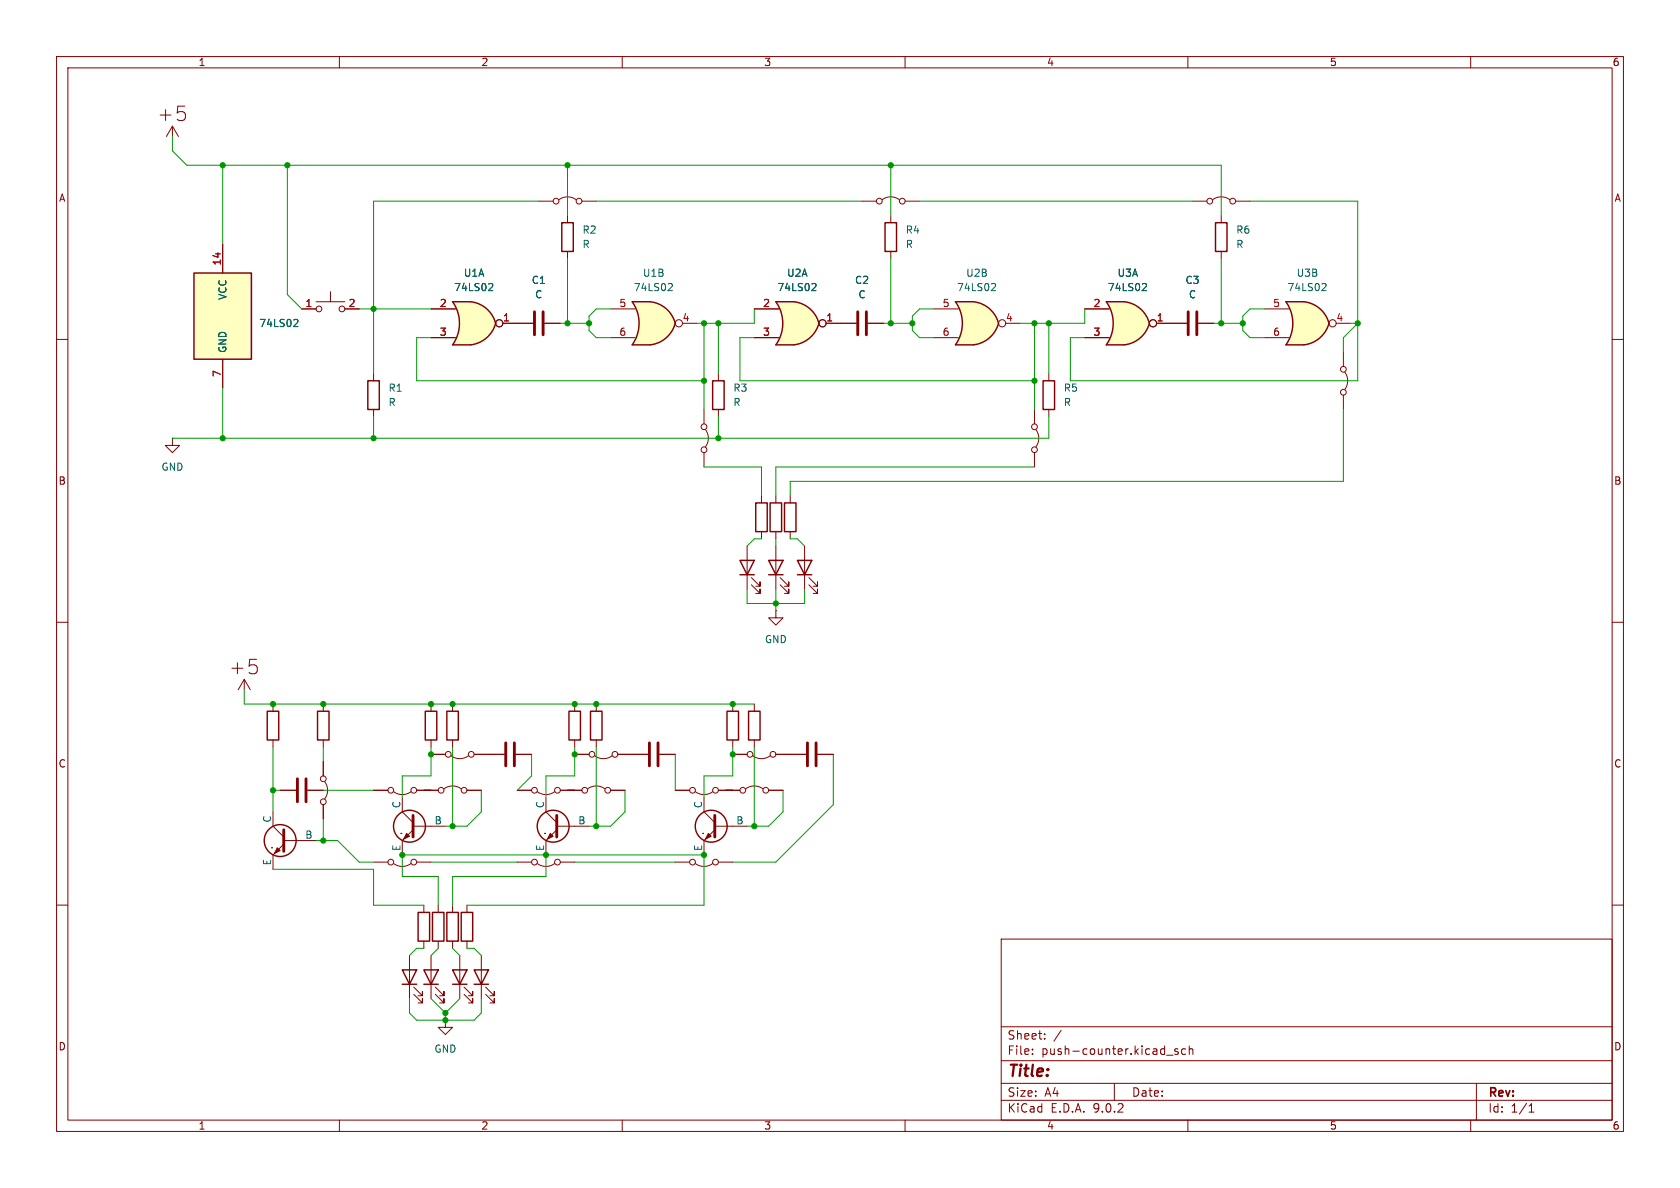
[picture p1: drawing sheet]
<svg xmlns="http://www.w3.org/2000/svg" width="297mm" height="210mm" viewBox="0 0 297 210" stroke-linecap="round" stroke-linejoin="round" font-family="sans-serif">
<g fill="none" stroke="#840000" stroke-width=".18">
<path d="M10 10h277v190h-277zM12 12h273v186h-273zM60 10v2M110 10v2M160 10v2M210 10v2M260 10v2M148.6 57.2h2.8M153.4 57.2h2.8M10 60h2M124.5 72.4v2.5M124.7 75.9a2.54 2.54 0 0 1 0 3.1"/>
<path d="M182.9 72.4v2.5M183.1 75.9a2.54 2.54 0 0 1 0 3.1M285 60h2M124.5 80v2.6M132.1 96.5v7.6M134.6 87.6v1.3M134.6 94v1.3M137.2 87.6v1.3M137.2 94v1.3M137.2 96.5v7.6M139.7 87.6v1.3M139.7 94v1.3"/>
<path d="M142.2 96.5v7.6M182.9 80v2.6M10 110h2M132.8 103.4l1.6 1.5v-.8v.8h-.8M132.8 102.1l1.6 1.5v-.7v.7h-.8M137.9 103.4l1.5 1.5v-.8v.8h-.7M137.9 102.1l1.5 1.5v-.7v.7h-.7M143 103.4l1.5 1.5v-.8v.8h-.7M143 102.1l1.5 1.5v-.7v.7h-.7M285 110h2M86.4 133.4h2.8M91.2 133.4h2.8"/>
<path d="M96.3 147.3h.1M96.5 141v2.5l1.9 1.9M98.4 146.7l-1.9 1.9v2.5M98.4 146.1h5.7M10 160h2M72.4 168.9v7.6M73.2 175.8l1.5 1.5v-.8v.8h-.8M73.2 174.5l1.5 1.5v-.7v.7h-.8M76.2 168.9v7.6M77 175.8l1.5 1.5v-.8v.8h-.8M77 174.5l1.5 1.5v-.7v.7h-.8M81.3 168.9v7.6"/>
<path d="M82 175.8l1.6 1.5v-.8v.8h-.8M82 174.5l1.6 1.5v-.7v.7h-.8M85.1 168.9v7.6M85.9 175.8l1.5 1.5v-.8v.8h-.8M85.9 174.5l1.5 1.5v-.7v.7h-.8M177 166h108v32h-108zM285 160h2M60 198v2M110 198v2M160 198v2M177 194.5h108M177 191.5h108"/>
<path d="M177 187.5h108M177 181.5h108M182.5 186.3v.1M182.5 185.5v.1M184.7 183.6v.1M184.7 182.8v.1M187.6 182.1l-1.3 2M197 191.5v3M206.2 186.5h1.2M208.2 185.5l-.3-.1-.2 .2v.2l.5 .2v.3h-.5M209.6 185.5l-.4-.1-.3 .3v.4l.1 .2h.6M210 198v2"/>
<path d="M210.2 185.5l.3-.1 .3 .1 .1 .9M210.2 184.9v1.5M260 198v2M261 191.5v6.5M270.3 196.6h.9M270.3 195.5l.4-.4v1.5"/>
<circle cx="124.5" cy="79.5" r=".51"/>
<circle cx="124.5" cy="75.4" r=".51"/>
<circle cx="182.9" cy="79.5" r=".51"/>
<circle cx="182.9" cy="75.4" r=".51"/>
</g>
<g fill="none" stroke="#840000" stroke-width=".25">
<path d="M130.8 99.1h2.5l-1.2 2.5zM133.6 88.9h2v5.1h-2zM135.9 99.1h2.5l-1.2 2.5zM136.1 88.9h2.1v5.1h-2.1zM138.7 88.9h2v5.1h-2zM141 99.1h2.5l-1.3 2.5zM130.8 101.6h2.5M135.9 101.6h2.5M141 101.6h2.5M71.1 171.5h2.6l-1.3 2.5zM71.1 174h2.6M74.9 171.5h2.6l-1.3 2.5z"/>
<path d="M74.9 174h2.6M80 171.5h2.5l-1.2 2.5zM80 174h2.5M83.8 171.5h2.6l-1.3 2.5zM83.8 174h2.6"/>
<circle cx="97.8" cy="146" r="2.82"/>
</g>
<path d="M151.6 55.1v4.1M153.2 55.1v4.1M89.4 131.3v4.1M90.9 131.3v4.1M98.4 144.1v3.9" fill="none" stroke="#840000" stroke-width=".51"/>
<path d="M97.3 147.3l.5 .5-1 .5z" fill="#840000" stroke="#840000" stroke-width=".18"/>
<path d="M137.2 53.3h3.1M137.2 61h3.1" fill="none" stroke="#ffffc2" stroke-width=".18"/>
<g fill="#ffffc2" stroke="#ffffc2" stroke-width=".18">
<path d="M139.8 55.8l5 1.4a5.2 5.2 0 0 1-4.4 3.8z"/>
<path d="M140.4 53.3a5.1 5.1 0 0 1 4.4 3.9l-5 1.2z"/>
</g>
<path d="M137.2 53.3h3.1v7.7h-3.1a6.7 6.7 0 0 0 0-7.7z" fill="#ffffc2"/>
<path d="M140.3 53.3h-3.1a6.6 6.6 0 0 1 0 7.7h3.1M140.4 53.3a5.2 5.2 0 0 1 4.4 3.9 5.2 5.2 0 0 1-4.4 3.8" fill="none" stroke="#840000" stroke-width=".25"/>
<g fill="none" stroke="#840000" stroke-width=".18">
<path d="M133.3 54.6h4.4M133.3 59.7h4.4M146 57.2h2.6"/>
<circle cx="145.4" cy="57.1" r=".63"/>
</g>
<path d="M143.7 50.1l.4 .1 .2 .3-.8 .9h.8" fill="none" stroke="#006464" stroke-width=".18"/>
<path d="M168.9 53.3h3.2M168.9 61h3.2" fill="none" stroke="#ffffc2" stroke-width=".18"/>
<g fill="#ffffc2" stroke="#ffffc2" stroke-width=".18">
<path d="M171.5 55.8l5 1.4a5.2 5.2 0 0 1-4.4 3.8z"/>
<path d="M172.1 53.3a5.1 5.1 0 0 1 4.4 3.9l-4.9 1.2z"/>
</g>
<path d="M168.9 53.3h3.2v7.7h-3.2a6.7 6.7 0 0 0 0-7.7z" fill="#ffffc2"/>
<g fill="none" stroke="#840000" stroke-width=".25">
<path d="M99.3 39.4h2v5.1h-2zM156.5 39.4h2v5.1h-2zM168.9 53.3h3.2a5.1 5.1 0 0 1 4.4 3.9 5.2 5.2 0 0 1-4.4 3.8h-3.2a6.6 6.6 0 0 0 0-7.7zM128.5 125.7h2.1v5.1h-2.1zM132.3 125.7h2.1v5.1h-2.1zM73.9 161.3h2v5.1h-2zM76.5 161.3h2v5.1h-2zM79 161.3h2v5.1h-2zM81.5 161.3h2.1v5.1h-2.1z"/>
<circle cx="125.7" cy="146" r="2.82"/>
</g>
<g fill="none" stroke="#840000" stroke-width=".18">
<path d="M95.2 35.6h2.6M98.8 35.3a2.54 2.54 0 0 1 3.1 0M100.3 38.1v1.3M102.9 35.6h2.5M157.5 38.1v1.3M100.3 44.5v1.2M157.5 44.5v1.2M165.1 54.6h4.3M165.1 59.7h4.3M177.8 57.2h2.5M30.5 77.5v1.2h1.2l-1.2 1.3-1.3-1.3h1.3M30.5 77.5h.1"/>
<path d="M137.2 108v1.2h1.2l-1.2 1.3-1.3-1.3h1.3M137.2 108h.1M119.4 139.7h2.5M122.9 140a2.54 2.54 0 0 0 3.1 0M127 139.7h3.8M129.5 124.5v1.2M129.5 130.8v1.3M129.5 133.4h2.6M131.8 139.4a2.54 2.54 0 0 1 3.1 0M133.1 133.6a2.54 2.54 0 0 0 3 0M133.3 124.5v1.2M133.3 130.8v1.3"/>
<path d="M135.9 139.7h2.5M137.2 133.4h5.3M144.5 133.4h2.8M119.4 152.4h2.5M122.9 152.7a2.54 2.54 0 0 0 3.1 0M124.2 147.3h.1M124.5 141v2.5l1.9 1.9M126.4 146.7l-1.9 1.9v2.5M126.4 146.1h5.7M127 152.4h2.5M74.9 160v1.3M74.9 166.4v1.2"/>
<path d="M77.5 160v1.3M77.5 166.4v1.2M80 160v1.3M80 166.4v1.2M82.5 160v1.3M82.5 166.4v1.2M78.7 180.3v1.3h1.3l-1.3 1.3-1.2-1.3h1.2M78.7 180.3h.1"/>
<circle cx="98.3" cy="35.6" r=".51"/>
<circle cx="102.4" cy="35.6" r=".51"/>
<circle cx="177.2" cy="57.1" r=".63"/>
<circle cx="122.4" cy="139.7" r=".51"/>
<circle cx="126.5" cy="139.7" r=".51"/>
<circle cx="131.3" cy="139.7" r=".51"/>
<circle cx="132.6" cy="133.4" r=".51"/>
<circle cx="135.4" cy="139.7" r=".51"/>
<circle cx="136.7" cy="133.4" r=".51"/>
<circle cx="122.4" cy="152.4" r=".51"/>
<circle cx="126.5" cy="152.4" r=".51"/>
</g>
<path d="M175.5 50.1l.4 .1 .1 .3-.8 .9h.8" fill="none" stroke="#006464" stroke-width=".18"/>
<path d="M142.7 131.3v4.1M144.3 131.3v4.1M126.4 144.1v3.9" fill="none" stroke="#840000" stroke-width=".51"/>
<path d="M125.2 147.3l.5 .5-1 .5z" fill="#840000" stroke="#840000" stroke-width=".18"/>
<path d="M80 53.3h3.2M80 61h3.2" fill="none" stroke="#ffffc2" stroke-width=".18"/>
<g fill="#ffffc2" stroke="#ffffc2" stroke-width=".18">
<path d="M82.6 55.8l5 1.4a5.2 5.2 0 0 1-4.4 3.8z"/>
<path d="M83.2 53.3a5.1 5.1 0 0 1 4.4 3.9l-4.9 1.2z"/>
</g>
<path d="M80 53.3h3.2v7.7h-3.2a6.7 6.7 0 0 0 0-7.7z" fill="#ffffc2"/>
<path d="M83.2 53.3h-3.2a6.6 6.6 0 0 1 0 7.7h3.2M83.2 53.3a5.2 5.2 0 0 1 4.4 3.9 5.2 5.2 0 0 1-4.4 3.8M126 67.3h2v5.1h-2zM100.6 125.7h2v5.1h-2zM104.4 125.7h2v5.1h-2z" fill="none" stroke="#840000" stroke-width=".25"/>
<g fill="none" stroke="#840000" stroke-width=".18">
<path d="M29.4 24.1l1.1-1.8 1 1.8M30.5 22.3v1.8M76.2 54.6h4.3M76.2 59.7h4.3M88.9 57.2h5.3M96.3 57.2h2.8M127 66v1.3M127 72.4v1.3M100.3 139.7h2.6M101.6 124.5v1.2M101.6 130.8v1.3M101.6 133.4h2.5"/>
<path d="M103.9 139.4a2.54 2.54 0 0 1 3 0M105.2 133.6a2.54 2.54 0 0 0 3 0M105.4 124.5v1.2M105.4 130.8v1.3M107.9 139.7h2.6M109.2 133.4h5.4M116.6 133.4h2.8"/>
<circle cx="88.3" cy="57.1" r=".63"/>
<circle cx="103.4" cy="139.7" r=".51"/>
<circle cx="104.6" cy="133.4" r=".51"/>
<circle cx="107.4" cy="139.7" r=".51"/>
<circle cx="108.7" cy="133.4" r=".51"/>
</g>
<path d="M86.6 50.1l.4 .1 .1 .3-.8 .9h.8" fill="none" stroke="#006464" stroke-width=".18"/>
<path d="M94.5 55.1v4.1M96 55.1v4.1M114.8 131.3v4.1M116.3 131.3v4.1" fill="none" stroke="#840000" stroke-width=".51"/>
<path d="M34.3 48.3h10.1v15.2h-10.1z" fill="#ffffc2"/>
<g fill="none" stroke="#840000" stroke-width=".25">
<path d="M214.9 39.4h2v5.1h-2zM34.3 48.3h10.1v15.2h-10.1zM65 67.3h2.1v5.1h-2.1zM184.4 67.3h2v5.1h-2zM47.2 125.7h2.1v5.1h-2.1zM56.1 125.7h2.1v5.1h-2.1z"/>
<circle cx="72.4" cy="146" r="2.82"/>
</g>
<g fill="none" stroke="#840000" stroke-width=".18">
<path d="M210.8 35.6h2.6M214.4 35.3a2.54 2.54 0 0 1 3 0M215.9 38.1v1.3M218.4 35.6h2.6M39.4 43.2v5.1M53.3 54.6h2.6M55.9 53.3h5.1M58.4 51.6v1.7M61 54.6h2.5M215.9 44.5v1.2M39.4 63.5v5.1M66 66v1.3"/>
<path d="M66 72.4v1.3M185.4 66v1.3M185.4 72.4v1.3M237.5 62.2v2.6M237.5 69.9v2.5M237.7 65.8a2.54 2.54 0 0 1 0 3M42.1 121.9l1.1-1.8 1 1.8M43.2 120.1v1.8M48.3 124.5v1.2M48.3 130.8v1.3M57.1 124.5v1.2M57.1 130.8v1.3"/>
<path d="M91.4 139.7h2.6M95 140a2.54 2.54 0 0 0 3 0M99.1 139.7h2.5M70.9 147.3h.1M71.1 141v2.5l1.9 1.9M73 146.7l-1.9 1.9v2.5M73 146.1h5.7M91.4 152.4h2.6M95 152.7a2.54 2.54 0 0 0 3 0M99.1 152.4h2.5"/>
<circle cx="213.9" cy="35.6" r=".51"/>
<circle cx="217.9" cy="35.6" r=".51"/>
<circle cx="56.4" cy="54.6" r=".51"/>
<circle cx="60.5" cy="54.6" r=".51"/>
<circle cx="237.5" cy="65.3" r=".51"/>
<circle cx="237.5" cy="69.3" r=".51"/>
<circle cx="94.5" cy="139.7" r=".51"/>
<circle cx="98.6" cy="139.7" r=".51"/>
<circle cx="94.5" cy="152.4" r=".51"/>
<circle cx="98.6" cy="152.4" r=".51"/>
</g>
<path d="M52.1 56.5h.4l.2 .3-.8 .9h.8" fill="none" stroke="#006464" stroke-width=".18"/>
<path d="M73 144.1v3.9" fill="none" stroke="#840000" stroke-width=".51"/>
<path d="M71.9 147.3l.5 .5-1 .5z" fill="#840000" stroke="#840000" stroke-width=".18"/>
<path d="M227.3 53.3h3.2M227.3 61h3.2" fill="none" stroke="#ffffc2" stroke-width=".18"/>
<g fill="#ffffc2" stroke="#ffffc2" stroke-width=".18">
<path d="M229.9 55.8l5 1.4a5.2 5.2 0 0 1-4.4 3.8z"/>
<path d="M230.5 53.3a5.1 5.1 0 0 1 4.4 3.9l-4.9 1.2z"/>
</g>
<path d="M227.3 53.3h3.2v7.7h-3.2a6.7 6.7 0 0 0 0-7.7z" fill="#ffffc2"/>
<g fill="none" stroke="#840000" stroke-width=".25">
<path d="M230.5 53.3h-3.2a6.6 6.6 0 0 1 0 7.7h3.2M230.5 53.3a5.2 5.2 0 0 1 4.4 3.9 5.2 5.2 0 0 1-4.4 3.8"/>
<circle cx="49.5" cy="148.6" r="2.82"/>
</g>
<g fill="none" stroke="#840000" stroke-width=".18">
<path d="M223.5 54.6h4.3M223.5 59.7h4.3M236.2 57.2h2.6M57.1 134.6v2.6M57.4 138.2a2.54 2.54 0 0 1 0 3M76.2 133.4h2.5M79.8 133.6a2.54 2.54 0 0 0 3 0M83.8 133.4h2.6M48 149.9h.1M48.3 143.5v2.6l1.9 1.9M50.2 149.2l-1.9 1.9v2.6M50.2 148.6h5.7"/>
<path d="M57.1 142.2v2.6"/>
<circle cx="235.6" cy="57.1" r=".63"/>
<circle cx="57.2" cy="137.7" r=".51"/>
<circle cx="79.2" cy="133.4" r=".51"/>
<circle cx="83.3" cy="133.4" r=".51"/>
<circle cx="57.2" cy="141.7" r=".51"/>
</g>
<path d="M233.9 50.1l.4 .1 .1 .3-.8 .9h.8" fill="none" stroke="#006464" stroke-width=".18"/>
<path d="M50.2 146.7v3.8" fill="none" stroke="#840000" stroke-width=".51"/>
<path d="M49 149.9l.5 .5-1 .5z" fill="#840000" stroke="#840000" stroke-width=".18"/>
<path d="M111.8 53.3h3.1M111.8 61h3.1" fill="none" stroke="#ffffc2" stroke-width=".18"/>
<g fill="#ffffc2" stroke="#ffffc2" stroke-width=".18">
<path d="M114.4 55.8l5 1.4a5.2 5.2 0 0 1-4.4 3.8z"/>
<path d="M115 53.3a5.1 5.1 0 0 1 4.4 3.9l-5 1.2z"/>
</g>
<path d="M111.8 53.3h3.1v7.7h-3.1a6.7 6.7 0 0 0 0-7.7z" fill="#ffffc2"/>
<path d="M111.8 53.3h3.1a5.1 5.1 0 0 1 4.5 3.9 5.2 5.2 0 0 1-4.4 3.8h-3.2a6.6 6.6 0 0 0 0-7.7zM75.2 125.7h2v5.1h-2zM79 125.7h2v5.1h-2z" fill="none" stroke="#840000" stroke-width=".25"/>
<g fill="none" stroke="#840000" stroke-width=".18">
<path d="M152.4 35.6h2.5M156 35.3a2.54 2.54 0 0 1 3 0M160 35.6h2.6M107.9 54.6h4.4M107.9 59.7h4.4M120.6 57.2h2.6M207 57.2h2.8M211.8 57.2h2.8M49.5 139.7h2.8M54.4 139.7h2.7M74.9 139.7h2.6M76.2 124.5v1.2"/>
<path d="M76.2 130.8v1.3M78.5 139.4a2.54 2.54 0 0 1 3 0M80 124.5v1.2M80 130.8v1.3M82.5 139.7h2.6M66 152.4h2.6M69.6 152.7a2.54 2.54 0 0 0 3 0M73.7 152.4h2.5"/>
<circle cx="155.4" cy="35.6" r=".51"/>
<circle cx="159.5" cy="35.6" r=".51"/>
<circle cx="120" cy="57.1" r=".63"/>
<circle cx="78" cy="139.7" r=".51"/>
<circle cx="82" cy="139.7" r=".51"/>
<circle cx="69.1" cy="152.4" r=".51"/>
<circle cx="73.2" cy="152.4" r=".51"/>
</g>
<path d="M118.3 50.1l.4 .1 .2 .3-.8 .9h.8" fill="none" stroke="#006464" stroke-width=".18"/>
<path d="M210.1 55.1v4.1M211.6 55.1v4.1M52.6 137.7v4M54.1 137.7v4" fill="none" stroke="#840000" stroke-width=".51"/>
<path d="M195.6 53.3h3.2M195.6 61h3.2" fill="none" stroke="#ffffc2" stroke-width=".18"/>
<g fill="#ffffc2" stroke="#ffffc2" stroke-width=".18">
<path d="M198.2 55.8l5 1.4a5.2 5.2 0 0 1-4.4 3.8z"/>
<path d="M198.8 53.3a5.1 5.1 0 0 1 4.4 3.9l-5 1.2z"/>
</g>
<path d="M195.6 53.3h3.2v7.7h-3.2a6.7 6.7 0 0 0 0-7.7z" fill="#ffffc2"/>
<path d="M198.8 53.3h-3.2a6.6 6.6 0 0 1 0 7.7h3.2M198.8 53.3a5.1 5.1 0 0 1 4.4 3.9M203.2 57.2a5.2 5.2 0 0 1-4.4 3.8" fill="none" stroke="#840000" stroke-width=".25"/>
<g fill="none" stroke="#840000" stroke-width=".18">
<path d="M39.4 43.2v5.1M53.3 54.6h2.6M61 54.6h2.5M76.2 54.6h4.3M76.2 59.7h4.3M88.9 57.2h5.3M96.3 57.2h2.8M133.3 54.6h4.4M133.3 59.7h4.4M146 57.2h5.4M153.4 57.2h2.8M191.8 54.6h4.3"/>
<path d="M191.8 59.7h4.3M204.5 57.2h5.3M211.8 57.2h2.8M39.4 63.5v5.1M49.5 139.7h2.8M54.4 139.7h2.7M57.1 134.6v2.6M66 139.7h2.6M69.6 140a2.54 2.54 0 0 0 3 0M73.7 139.7h3.8M76.2 133.4h2.5M82.5 139.7h2.6"/>
<path d="M83.8 133.4h5.4M91.2 133.4h2.8M91.4 139.7h2.6M99.1 139.7h3.8M101.6 133.4h2.5M107.9 139.7h2.6M109.2 133.4h5.4M116.6 133.4h2.8M119.4 139.7h2.5M127 139.7h3.8M129.5 133.4h2.6M135.9 139.7h2.5"/>
<path d="M137.2 133.4h5.3M144.5 133.4h2.8M57.1 142.2v2.6"/>
<circle cx="88.3" cy="57.1" r=".63"/>
<circle cx="145.4" cy="57.1" r=".63"/>
<circle cx="203.8" cy="57.1" r=".63"/>
<circle cx="69.1" cy="139.7" r=".51"/>
<circle cx="73.2" cy="139.7" r=".51"/>
</g>
<path d="M52.1 56.5h.4l.2 .3-.8 .9h.8M86.6 50.1l.4 .1 .1 .3-.8 .9h.8M143.7 50.1l.4 .1 .2 .3-.8 .9h.8M202.1 50.1l.5 .1 .1 .3-.8 .9h.8" fill="none" stroke="#006464" stroke-width=".18"/>
<g fill="none" stroke="#009600" stroke-width=".18">
<path d="M30.5 24.1v2.6l2.5 2.5h182.9v8.9M39.4 29.2v14M50.8 29.2v22.9l2.5 2.5M95.2 35.6h-29.2v30.4M100.3 29.2v8.9M105.4 35.6h47M157.5 29.2v8.9M162.6 35.6h48.2M221 35.6h19v31.7h-50.8v-7.6h2.6M63.5 54.6h12.7M76.2 59.7h-2.5v7.6h50.8M99.1 57.2h5"/>
<path d="M100.3 45.7v11.5M107.9 54.6h-2.5l-1.3 1.3v2.5l1.3 1.3h2.5M124.5 57.2v15.2M127 57.2v8.8M133.3 54.6v2.6h-10.1M133.3 59.7h-2.5v7.6h52.1M156.2 57.2h5.1M157.5 45.7v11.5M165.1 54.6h-2.5l-1.3 1.3v2.5l1.3 1.3h2.5M182.9 57.2v15.2M185.4 57.2v8.8M191.8 54.6v2.6h-11.5"/>
<path d="M214.6 57.2h5.1M215.9 45.7v11.5M223.5 54.6h-2.5l-1.3 1.3v2.5l1.3 1.3h2.5M238.8 57.2h1.2l-2.5 2.5v2.5M39.4 68.6v8.9M66 73.7v3.8M127 73.7v3.8M185.4 73.7v3.8h-154.9M237.5 72.4v12.7h-97.8v2.5M124.5 82.6h10.1v5M134.6 95.3h-1.3l-1.2 1.2M137.2 95.3v1.2"/>
<path d="M139.7 95.3h1.3l1.2 1.2M182.9 82.6h-45.7v5M132.1 104.1v2.6h10.1v-2.6M137.2 104.1v3.9M43.2 121.9v2.6h90.1M48.3 139.7h1.2M48.3 132.1v11.4M57.1 132.1v2.5M57.1 139.7h8.9M74.9 139.7h1.3M76.2 132.1v5.1h-5.1v3.8M80 132.1v14"/>
<path d="M85.1 139.7v3.8l-2.6 2.6h-3.8M94 133.4v3.8l-2.6 2.5M100.3 139.7h1.3M101.6 132.1v5.1h-5.1v3.8M105.4 132.1v14M110.5 139.7v3.8l-2.6 2.6h-3.8M119.4 133.4v6.3M128.3 139.7h1.2M129.5 132.1v5.1h-5v3.8M133.3 132.1v14M138.4 139.7v3.8l-2.5 2.6h-3.8M147.3 133.4v8.8l-10.1 10.2h-7.7"/>
<path d="M48.3 153.7h17.7v6.3h8.9M55.9 148.6h3.8l3.8 3.8h2.5M57.1 144.8v3.8M76.2 152.4h15.2M96.5 151.1v3.8h-16.5v5.1M101.6 152.4h17.8M72.4 176.5v2.6l1.3 1.2h10.1l1.3-1.2v-2.6M74.9 167.6h-1.2l-1.3 1.3M76.2 176.5l2.5 2.6M77.5 160v-5.1h-6.4v-3.8h53.4v8.9h-42M77.5 167.6l-1.3 1.3M78.7 179.1v1.2"/>
<path d="M80 167.6l1.3 1.3M81.3 176.5l-2.6 2.6M82.5 167.6h1.3l1.3 1.3"/>
</g>
<g fill="#009600" stroke="#009600" stroke-width=".18">
<circle cx="240" cy="57.2" r=".46"/>
<circle cx="219.7" cy="57.2" r=".46"/>
<circle cx="215.9" cy="57.2" r=".46"/>
<circle cx="185.4" cy="57.2" r=".46"/>
<circle cx="182.9" cy="57.2" r=".46"/>
<circle cx="124.5" cy="57.2" r=".46"/>
<circle cx="127" cy="57.2" r=".46"/>
<circle cx="161.3" cy="57.2" r=".46"/>
<circle cx="157.5" cy="57.2" r=".46"/>
<circle cx="100.3" cy="29.2" r=".46"/>
<circle cx="157.5" cy="29.2" r=".46"/>
<circle cx="124.5" cy="67.3" r=".46"/>
<circle cx="104.1" cy="57.2" r=".46"/>
<circle cx="100.3" cy="57.2" r=".46"/>
<circle cx="182.9" cy="67.3" r=".46"/>
<circle cx="127" cy="77.5" r=".46"/>
<circle cx="137.2" cy="106.7" r=".46"/>
<circle cx="66" cy="77.5" r=".46"/>
<circle cx="50.8" cy="29.2" r=".46"/>
<circle cx="39.4" cy="29.2" r=".46"/>
<circle cx="66" cy="54.6" r=".46"/>
<circle cx="39.4" cy="77.5" r=".46"/>
<circle cx="124.5" cy="151.1" r=".46"/>
<circle cx="133.3" cy="146.1" r=".46"/>
<circle cx="129.5" cy="124.5" r=".46"/>
<circle cx="129.5" cy="133.4" r=".46"/>
<circle cx="105.4" cy="124.5" r=".46"/>
<circle cx="101.6" cy="124.5" r=".46"/>
<circle cx="105.4" cy="146.1" r=".46"/>
<circle cx="96.5" cy="151.1" r=".46"/>
<circle cx="101.6" cy="133.4" r=".46"/>
<circle cx="78.7" cy="180.3" r=".46"/>
<circle cx="78.7" cy="179.1" r=".46"/>
<circle cx="76.2" cy="133.4" r=".46"/>
<circle cx="80" cy="124.5" r=".46"/>
<circle cx="76.2" cy="124.5" r=".46"/>
<circle cx="48.3" cy="139.7" r=".46"/>
<circle cx="57.1" cy="124.5" r=".46"/>
<circle cx="48.3" cy="124.5" r=".46"/>
<circle cx="57.1" cy="148.6" r=".46"/>
<circle cx="80" cy="146.1" r=".46"/>
<circle cx="71.1" cy="151.1" r=".46"/>
</g>
<g font-size="3.5" fill="#840000">
<text x="27.7" y="21.6">+5</text>
<text x="40.4" y="119.4">+5</text>
</g>
<text font-size="2.8" fill="#840000" x="178" y="190.9">Title:</text>
<g font-size="2.1" fill="#840000">
<text x="178" y="184">Sheet:</text>
<text x="178" y="186.7">File:</text>
<text x="184.1" y="186.7">push-counter.kicad_sch</text>
<text x="178" y="196.9">KiCad</text>
<text x="178" y="194.1">Size:</text>
<text x="184.7" y="194.1">A4</text>
<text x="185.7" y="196.9">E.D.A.</text>
<text x="193.3" y="196.9">9.0.2</text>
<text x="200" y="194.1">Date:</text>
<text x="263" y="194.3">Rev:</text>
<text x="263" y="196.9">Id:</text>
<text x="267.1" y="196.9">1/1</text>
</g>
<g font-size="1.8" fill="#840000">
<text x="35" y="11.9">1</text>
<text x="85" y="11.9">2</text>
<text x="135" y="11.9">3</text>
<text x="185" y="11.9">4</text>
<text x="235" y="11.9">5</text>
<text x="285" y="11.9">6</text>
<text x="10.3" y="35.9">A</text>
<text x="285.3" y="35.9">A</text>
<text x="10.3" y="85.9">B</text>
<text x="285.3" y="85.9">B</text>
<text x="10.3" y="135.9">C</text>
<text x="285.3" y="135.9">C</text>
<text x="10.3" y="185.9">D</text>
<text x="285.3" y="185.9">D</text>
<text x="35" y="199.9">1</text>
<text x="85" y="199.9">2</text>
<text x="135" y="199.9">3</text>
<text x="185" y="199.9">4</text>
<text x="235" y="199.9">5</text>
<text x="285" y="199.9">6</text>
</g>
<g font-size="1.8" fill="#006464">
<text x="102.9" y="41.5">R2</text>
<text x="160" y="41.5">R4</text>
<text x="218.4" y="41.5">R6</text>
<text x="102.9" y="44">R</text>
<text x="160" y="44">R</text>
<text x="218.4" y="44">R</text>
<text x="40.2" y="53.1" transform="rotate(-90 40.2 53.1)">VCC</text>
<text x="80.2" y="51.7">74LS02</text>
<text x="81.9" y="49.1">U1A</text>
<text x="93.9" y="50.4">C1</text>
<text x="94.5" y="52.9">C</text>
<text x="111.9" y="51.7">74LS02</text>
<text x="113.6" y="49.1">U1B</text>
<text x="137.3" y="51.7">74LS02</text>
<text x="139.1" y="49.1">U2A</text>
<text x="151.1" y="50.4">C2</text>
<text x="151.7" y="52.9">C</text>
<text x="169.1" y="51.7">74LS02</text>
<text x="170.7" y="49.1">U2B</text>
<text x="195.8" y="51.7">74LS02</text>
<text x="197.5" y="49.1">U3A</text>
<text x="209.5" y="50.4">C3</text>
<text x="210.1" y="52.9">C</text>
<text x="227.5" y="51.7">74LS02</text>
<text x="229.1" y="49.1">U3B</text>
<text x="45.7" y="58">74LS02</text>
<text x="40.2" y="62.5" transform="rotate(-90 40.2 62.5)">GND</text>
<text x="68.6" y="69.4">R1</text>
<text x="68.6" y="72">R</text>
<text x="129.5" y="69.4">R3</text>
<text x="129.5" y="72">R</text>
<text x="188" y="69.4">R5</text>
<text x="188" y="72">R</text>
<text x="28.4" y="83.4">GND</text>
<text x="135.1" y="113.9">GND</text>
<text x="70.9" y="143" transform="rotate(-90 70.9 143)">C</text>
<text x="96.3" y="143" transform="rotate(-90 96.3 143)">C</text>
<text x="124.2" y="143" transform="rotate(-90 124.2 143)">C</text>
<text x="48" y="145.5" transform="rotate(-90 48 145.5)">C</text>
<text x="53.9" y="148.3">B</text>
<text x="76.7" y="145.8">B</text>
<text x="102.1" y="145.8">B</text>
<text x="130.1" y="145.8">B</text>
<text x="48" y="153.1" transform="rotate(-90 48 153.1)">E</text>
<text x="70.9" y="150.5" transform="rotate(-90 70.9 150.5)">E</text>
<text x="96.3" y="150.5" transform="rotate(-90 96.3 150.5)">E</text>
<text x="124.2" y="150.5" transform="rotate(-90 124.2 150.5)">E</text>
<text x="76.7" y="186.3">GND</text>
</g>
<g font-size="1.8" fill="#a90000">
<text x="39.1" y="47" transform="rotate(-90 39.1 47)">14</text>
<text x="53.9" y="54.4">1</text>
<text x="61.5" y="54.4">2</text>
<text x="77.7" y="54.4">2</text>
<text x="77.7" y="59.4">3</text>
<text x="88.8" y="56.9">1</text>
<text x="109.4" y="54.4">5</text>
<text x="109.4" y="59.4">6</text>
<text x="120.6" y="56.9">4</text>
<text x="134.8" y="54.4">2</text>
<text x="134.8" y="59.4">3</text>
<text x="146" y="56.9">1</text>
<text x="166.6" y="54.4">5</text>
<text x="166.6" y="59.4">6</text>
<text x="177.7" y="56.9">4</text>
<text x="193.2" y="54.4">2</text>
<text x="193.2" y="59.4">3</text>
<text x="204.4" y="56.9">1</text>
<text x="225" y="54.4">5</text>
<text x="225" y="59.4">6</text>
<text x="236.1" y="56.9">4</text>
<text x="39.1" y="66.7" transform="rotate(-90 39.1 66.7)">7</text>
</g>
</svg>
